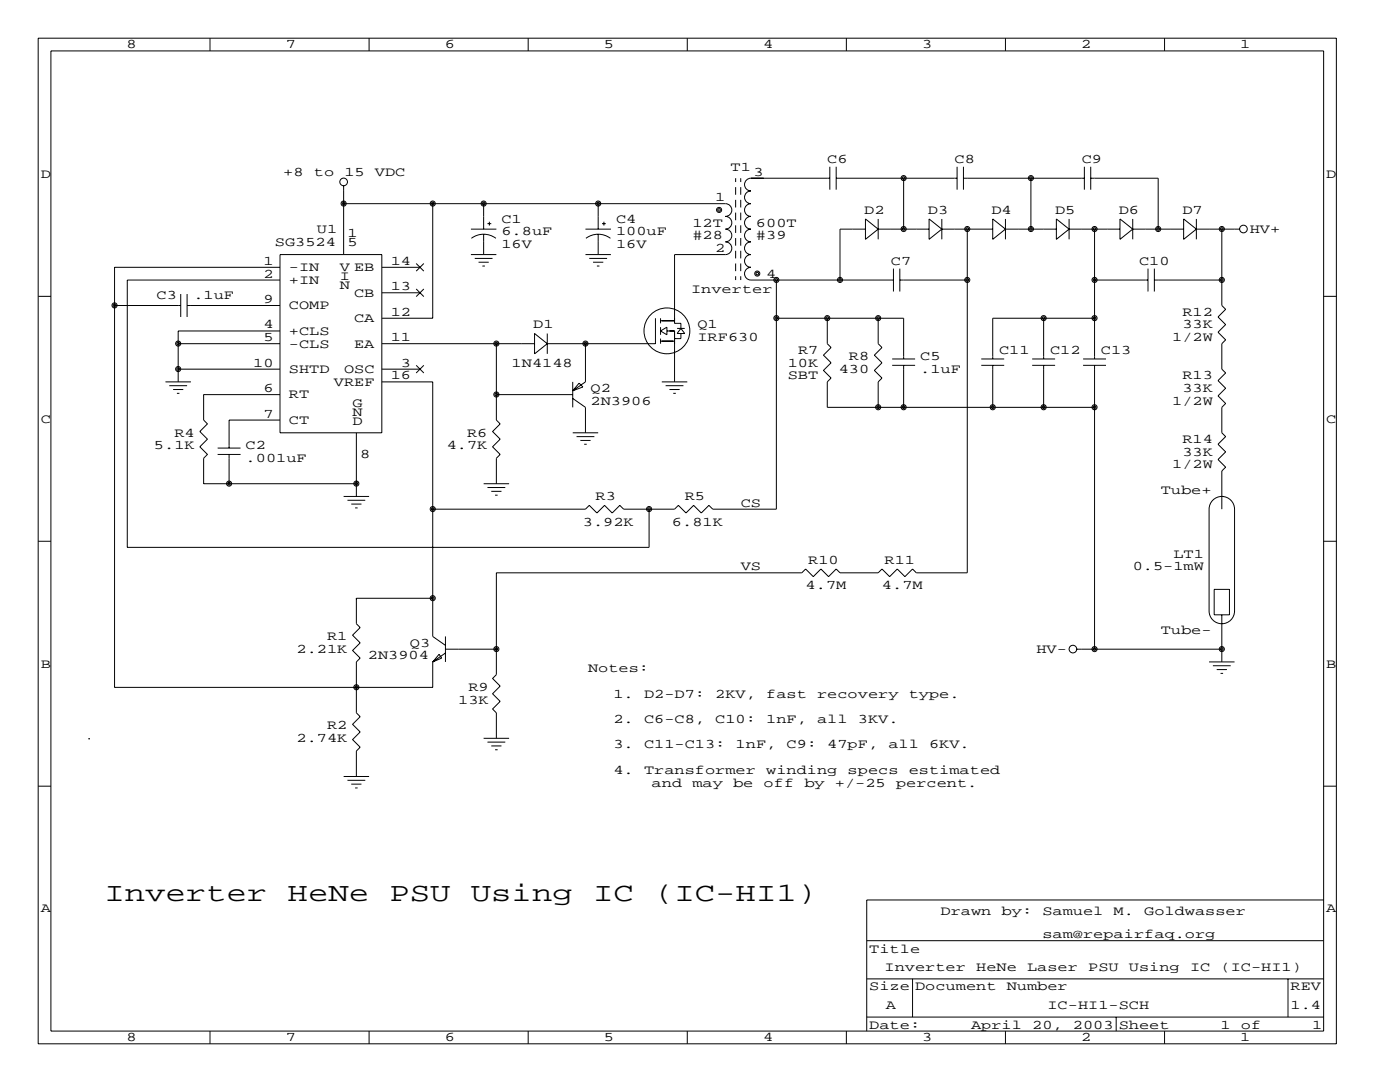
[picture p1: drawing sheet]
<svg xmlns="http://www.w3.org/2000/svg" width="279mm" height="216mm" viewBox="0 0 279 216" stroke-linecap="round" stroke-linejoin="round" font-family="sans-serif">
<g fill="none" stroke="#000" stroke-width=".2">
<path d="M7.6 7.6h259.1v200.7h-259.1zM10.2 10.2h254v195.5h-254zM41.9 7.6v2.6M73.7 7.6v2.6M105.4 7.6v2.6M137.2 7.6v2.6M168.9 7.6v2.6M200.7 7.6v2.6M232.4 7.6v2.6M68.6 37.1v13.7M146.8 35.6v.7M146.8 37.3v1.6"/>
<path d="M146.8 39.9v1.5M147.8 35.6v.7M147.8 37.3v1.6M147.8 39.9v1.5M165.6 35.6h-15.7a1.27 1.27 0 0 0-1.3 1.2 1.27 1.27 0 0 0 1.3 1.3 1.27 1.27 0 0 0-1.3 1.3 1.27 1.27 0 0 0 1.3 1.2 1.27 1.27 0 0 0-1.3 1.3 1.27 1.27 0 0 0 1.3 1.3 1.27 1.27 0 0 0-1.3 1.3 1.27 1.27 0 0 0 1.3 1.2 1.27 1.27 0 0 0-1.3 1.3 1.27 1.27 0 0 0 1.3 1.3 1.27 1.27 0 0 0-1.3 1.2 1.27 1.27 0 0 0 1.3 1.3 1.27 1.27 0 0 0-1.3 1.3 1.27 1.27 0 0 0 1.3 1.2 1.27 1.27 0 0 0-1.3 1.3 1.27 1.27 0 0 0 1.3 1.3h28.4M165.6 33.3v4.5M166.9 35.6h24.1M166.9 33.3v4.5M180.3 35.6v10.1M191 33.3v4.5M192.3 35.6h24.1M192.3 33.3v4.5"/>
<path d="M205.7 35.6v10.1M216.4 33.3v4.5M217.7 35.6h13.4v10.1M217.7 33.3v4.5M7.6 59.1h2.6M36.1 58.7v4.5M37.3 58.7v4.5M55.9 55.9h-30.5v53.3h104.1v-7.6M55.9 50.8h20.3v35.6h-20.3zM55.9 53.3h-33v83.9h63.5v-5.1M68.6 40.6h76.2a1.27 1.27 0 0 1 1.3 1.3 1.27 1.27 0 0 1-1.3 1.3 1.27 1.27 0 0 1 1.2 1.3 1.27 1.27 0 0 1-1.2 1.2 1.27 1.27 0 0 1 1.3 1.3 1.27 1.27 0 0 1-1.3 1.3 1.27 1.27 0 0 1 1.3 1.2 1.27 1.27 0 0 1-1.3 1.3h-10.2v13.7h1.3v1M76.2 53.3h7.6"/>
<path d="M76.2 58.4h7.6M83.1 52.6l1.5 1.5M83.1 57.7l1.5 1.5M84.6 52.6l-1.5 1.5M84.6 57.7l-1.5 1.5M86.4 40.6v22.9h-10.2M94 45.7h5.1M94 50.8h5.1M94.1 47.6a4.1 4.1 0 0 1 4.9 0M94.7 51.6h3.6M95.5 52.3h2M96.3 53.1h.5"/>
<path d="M96.5 40.6v5.1M96.5 46.7v4.1M97.3 44.6h.7M97.7 44.2v.8M116.8 45.7h5.1M116.8 50.8h5.1M116.9 47.6a4.1 4.1 0 0 1 4.9 0M117.6 51.6h3.6M118.4 52.3h2M119.1 53.1h.5M119.4 40.6v5.1M119.4 46.7v4.1"/>
<path d="M120.1 44.6h.8M120.5 44.2v.8M146.8 42.4v1.5M146.8 45v1.5M146.8 47.5v1.5M146.8 50v1.6M146.8 52.6v1.5M146.8 55.1v.8M147.8 42.4v1.5M147.8 45v1.5M147.8 47.5v1.5M147.8 50v1.6"/>
<path d="M147.8 52.6v1.5M147.8 55.1v.8M154.9 55.9v45.7h-12.7l-.7-.8-1.5 1.6-1.6-1.6-1.5 1.6-1.5-1.6-.8 .8h-10.1l-.8-.8-1.5 1.6-1.6-1.6-1.5 1.6-1.5-1.6-.8 .8h-30.4M172.7 45.7h-5.1v10.2M172.7 43.7l2.6 2-2.6 2.1zM175.3 45.7h10.1M175.3 43.7v4.1M178.3 53.6v4.6M179.6 55.9h13.4M179.6 53.6v4.6M185.4 43.7l2.6 2-2.6 2.1zM188 45.7h10.1"/>
<path d="M188 43.7v4.1M193 45.7v68.6h-10.1l-.8-.8-1.5 1.6-1.5-1.6-1.6 1.6-1.5-1.6-.7 .8h-7.7l-.7-.8-1.5 1.6-1.6-1.6-1.5 1.6-1.5-1.6-.8 .8h-60.9v20.3l-.8 .8 1.5 1.5-1.5 1.5 1.5 1.6-1.5 1.5 .8 .7v5.1M198.1 43.7l2.6 2-2.6 2.1zM200.7 43.7v4.1M200.7 45.7h10.1M210.8 43.7l2.6 2-2.6 2.1zM213.4 45.7h10.1M213.4 43.7v4.1M218.4 55.9h10.7M218.4 45.7v25.9M223.5 43.7l2.6 2-2.6 2.1zM226.1 45.7h10.1"/>
<path d="M226.1 43.7v4.1M229.1 53.6v4.6M230.4 55.9h13.4M230.4 53.6v4.6M236.2 43.7l2.6 2-2.6 2.1zM238.8 45.7h8.6M238.8 43.7v4.1M243.8 45.7v15.3l.8 .7-1.5 1.5 1.5 1.6-1.5 1.5 1.5 1.5-.8 .8v5.1l.8 .7-1.5 1.5 1.5 1.6-1.5 1.5 1.5 1.5-.8 .8v5.1l.8 .7-1.5 1.5 1.5 1.6-1.5 1.5 1.5 1.5-.8 .8v7.6M264.2 59.1h2.5M22.9 61h13.2M33 76.2h5.1M33.8 77h3.5"/>
<path d="M34.5 77.7h2.1M35.3 78.5h.5M35.6 68.6h20.3M35.6 73.7h20.3M37.3 61h18.6M55.9 78.7h-15.3v5.1l.8 .8-1.5 1.5 1.5 1.5-1.5 1.6 1.5 1.5-.8 .7v5.1h30.5M55.9 66h-20.3v10.2M76.2 76.2h10.2v50.8l2.5 1.8M76.2 68.6h30.5M76.2 73.7h7.6M83.1 72.9l1.5 1.5M84.6 72.9l-1.5 1.5"/>
<path d="M99.1 68.6v15.2l.7 .8-1.5 1.5 1.5 1.5-1.5 1.6 1.5 1.5-.7 .7v5.1M99.1 78.7h15.2M106.7 66.5l2.5 2.1-2.5 2zM109.2 66.5v4.1M114.3 76.2v5.1M114.3 79.5l2.5 1.8v5.1M115.6 76.5l.7 .7-2 .8zM116.8 68.6v7.6l-2.5 1.8M130.8 63.5v5.1h-21.6M131.8 64h2.8M131.8 68.1h2.8M131.8 63.5v1"/>
<path d="M131.8 65.3v1.5M131.8 67.6v1M131.8 66l1.3-.7v1.5zM132.1 76.2h5.1M132.8 77h3.6M133.1 66h1.5v10.2M133.6 77.7h2M134.4 78.5h.5M135.1 65.5h1.6M135.9 66.5v1.1h-1.3M135.9 65.5l.8 1h-1.6zM154.9 63.5h25.4v8.1"/>
<path d="M165.1 63.5v5.1l.8 .7-1.6 1.6 1.6 1.5-1.6 1.5 1.6 1.5-.8 .8v5.1h53.3M175.3 63.5v5.1l.7 .7-1.5 1.6 1.5 1.5-1.5 1.5 1.5 1.5-.7 .8v5.1M178.1 72.9h4.5M178.1 71.6h4.5M180.3 72.9v8.4M195.8 72.9h4.6M195.8 71.6h4.6M198.1 72.9v8.4M206 72.9h4.6M206 71.6h4.6M208.3 63.5v8.1M208.3 72.9v8.4"/>
<path d="M216.2 72.9h4.5M216.2 71.6h4.5M218.4 63.5h-20.3v8.1M218.4 72.9v56.6M43.4 90.7h4.6M43.4 89.4h4.6M45.7 90.7v5.8M55.9 83.8h-10.2v5.6M68.6 99.1h5.1M69.3 99.8h3.6M71.1 86.4v12.7M96.5 96.5h5.1"/>
<path d="M97.3 97.3h3.5M98 98h2.1M98.8 98.8h.5M114.3 86.4h5.1M115.1 87.1h3.5M115.8 87.9h2.1M116.6 88.6h.5M243.6 99.1h.5M7.6 108h2.6M70.1 100.6h2M70.9 101.3h.5M71.1 119.4h.1"/>
<path d="M71.1 119.4v5.1l.8 .7-1.5 1.5 1.5 1.6-1.5 1.5 1.5 1.5-.8 .8v10.1l.8 .8-1.5 1.5 1.5 1.5-1.5 1.6 1.5 1.5-.8 .8v5M71.1 119.4h15.3M241.9 100a2.54 2.54 0 0 1 2.8-.8 2.54 2.54 0 0 1 1.7 2.4v20.3a2.54 2.54 0 0 1-2.6 2.6 2.54 2.54 0 0 1-2.5-2.6v-20.3l.1-.6zM242.3 117.6h3.1v5.1h-3.1zM264.2 108h2.5M87.6 130.6l.5 .7-1.7 .8zM88.9 129.5h10.2M88.9 127v5.1M88.9 130.3l-2.5 1.8M214.9 129.5h28.9M241.3 132.1h5.1M242.1 132.8h3.5"/>
<path d="M242.8 133.6h2.1M243.6 134.4h.5M243.8 122.7v9.4M7.6 156.9h2.6M17.8 147.3h.1M68.6 154.9h5.1M69.3 155.7h3.6M70.1 156.5h2M70.9 157.2h.5M96.5 147.3h5.1M97.3 148.1h3.5M98 148.8h2.1"/>
<path d="M98.8 149.6h.5M264.2 156.9h2.5M264.2 179.6h-91.2v26.1M173 195.3h91.2M173 187.7h91.2M182.1 195.3v7.6M257 195.3v7.6M41.9 205.7v2.6M73.7 205.7v2.6M105.4 205.7v2.6M137.2 205.7v2.6M168.9 205.7v2.6"/>
<path d="M173 202.9h91.2M200.7 205.7v2.6M222.8 202.9v2.8M232.4 205.7v2.6"/>
<circle cx="68.6" cy="36.3" r=".76"/>
<circle cx="180.3" cy="35.5" r=".51"/>
<circle cx="180.3" cy="35.5" r=".25"/>
<circle cx="205.7" cy="35.5" r=".51"/>
<circle cx="205.7" cy="35.5" r=".25"/>
<circle cx="68.6" cy="40.6" r=".51"/>
<circle cx="68.6" cy="40.6" r=".25"/>
<circle cx="86.4" cy="40.6" r=".51"/>
<circle cx="86.4" cy="40.6" r=".25"/>
<circle cx="96.5" cy="40.6" r=".51"/>
<circle cx="96.5" cy="40.6" r=".25"/>
<circle cx="119.4" cy="40.6" r=".51"/>
<circle cx="119.4" cy="40.6" r=".25"/>
<circle cx="143.5" cy="41.9" r=".51"/>
<circle cx="143.5" cy="41.9" r=".25"/>
<circle cx="151.1" cy="54.6" r=".51"/>
<circle cx="151.1" cy="54.6" r=".25"/>
<circle cx="154.9" cy="55.9" r=".51"/>
<circle cx="154.9" cy="55.9" r=".25"/>
<circle cx="167.6" cy="55.9" r=".51"/>
<circle cx="167.6" cy="55.9" r=".25"/>
<circle cx="180.3" cy="45.7" r=".51"/>
<circle cx="180.3" cy="45.7" r=".25"/>
<circle cx="193" cy="55.9" r=".51"/>
<circle cx="193" cy="45.7" r=".51"/>
<circle cx="193" cy="55.9" r=".25"/>
<circle cx="193" cy="45.7" r=".25"/>
<circle cx="205.7" cy="45.7" r=".51"/>
<circle cx="205.7" cy="45.7" r=".25"/>
<circle cx="218.4" cy="55.9" r=".51"/>
<circle cx="218.4" cy="45.7" r=".51"/>
<circle cx="218.4" cy="55.9" r=".25"/>
<circle cx="218.4" cy="45.7" r=".25"/>
<circle cx="231.1" cy="45.7" r=".51"/>
<circle cx="231.1" cy="45.7" r=".25"/>
<circle cx="243.8" cy="55.9" r=".51"/>
<circle cx="243.8" cy="45.7" r=".51"/>
<circle cx="243.8" cy="55.9" r=".25"/>
<circle cx="243.8" cy="45.7" r=".25"/>
<circle cx="248.2" cy="45.7" r=".76"/>
<circle cx="22.9" cy="60.9" r=".51"/>
<circle cx="22.9" cy="60.9" r=".25"/>
<circle cx="35.6" cy="68.6" r=".51"/>
<circle cx="35.6" cy="73.6" r=".51"/>
<circle cx="35.6" cy="68.6" r=".25"/>
<circle cx="35.6" cy="73.6" r=".25"/>
<circle cx="99.1" cy="78.7" r=".51"/>
<circle cx="99.1" cy="68.6" r=".51"/>
<circle cx="99.1" cy="78.7" r=".25"/>
<circle cx="99.1" cy="68.6" r=".25"/>
<circle cx="116.8" cy="68.6" r=".51"/>
<circle cx="116.8" cy="68.6" r=".25"/>
<circle cx="133.1" cy="66" r="4.6"/>
<circle cx="154.9" cy="63.5" r=".51"/>
<circle cx="154.9" cy="63.5" r=".25"/>
<circle cx="165.1" cy="63.5" r=".51"/>
<circle cx="165.1" cy="63.5" r=".25"/>
<circle cx="175.3" cy="63.5" r=".51"/>
<circle cx="175.3" cy="63.5" r=".25"/>
<circle cx="208.3" cy="63.5" r=".51"/>
<circle cx="208.3" cy="63.5" r=".25"/>
<circle cx="218.4" cy="63.5" r=".51"/>
<circle cx="218.4" cy="63.5" r=".25"/>
<circle cx="45.7" cy="96.5" r=".51"/>
<circle cx="45.7" cy="96.5" r=".25"/>
<circle cx="71.1" cy="96.5" r=".51"/>
<circle cx="71.1" cy="96.5" r=".25"/>
<circle cx="175.3" cy="81.3" r=".51"/>
<circle cx="175.3" cy="81.3" r=".25"/>
<circle cx="180.3" cy="81.3" r=".51"/>
<circle cx="180.3" cy="81.3" r=".25"/>
<circle cx="198.1" cy="81.3" r=".51"/>
<circle cx="198.1" cy="81.3" r=".25"/>
<circle cx="208.3" cy="81.3" r=".51"/>
<circle cx="208.3" cy="81.3" r=".25"/>
<circle cx="218.4" cy="81.3" r=".51"/>
<circle cx="218.4" cy="81.3" r=".25"/>
<circle cx="86.4" cy="119.4" r=".51"/>
<circle cx="86.4" cy="101.6" r=".51"/>
<circle cx="86.4" cy="101.6" r=".25"/>
<circle cx="86.4" cy="119.4" r=".25"/>
<circle cx="129.5" cy="101.6" r=".51"/>
<circle cx="129.5" cy="101.6" r=".25"/>
<circle cx="71.1" cy="137.1" r=".51"/>
<circle cx="71.1" cy="137.1" r=".25"/>
<circle cx="99.1" cy="129.5" r=".51"/>
<circle cx="99.1" cy="129.5" r=".25"/>
<circle cx="214.1" cy="129.5" r=".76"/>
<circle cx="218.4" cy="129.5" r=".51"/>
<circle cx="218.4" cy="129.5" r=".25"/>
<circle cx="243.8" cy="129.5" r=".51"/>
<circle cx="243.8" cy="129.5" r=".25"/>
</g>
<g font-size="5.3">
<text x="20.8" y="179.8">Inverter</text>
<text x="57.4" y="179.8">HeNe</text>
<text x="77.7" y="179.8">PSU</text>
<text x="94" y="179.8">Using</text>
<text x="118.4" y="179.8">IC</text>
<text x="130.6" y="179.8">(IC-HI1)</text>
</g>
<g font-size="2.6">
<text x="25.3" y="9.7">8</text>
<text x="57" y="9.7">7</text>
<text x="88.8" y="9.7">6</text>
<text x="120.5" y="9.7">5</text>
<text x="152.3" y="9.7">4</text>
<text x="184" y="9.7">3</text>
<text x="215.8" y="9.7">2</text>
<text x="247.5" y="9.7">1</text>
<text x="8.1" y="35.5">D</text>
<text x="56.5" y="35.1">+8</text>
<text x="62.6" y="35.1">to</text>
<text x="68.7" y="35.1">15</text>
<text x="74.8" y="35.1">VDC</text>
<text x="145.8" y="34">T1</text>
<text x="150.4" y="35.1">3</text>
<text x="165.1" y="32.5">C6</text>
<text x="190.5" y="32.5">C8</text>
<text x="215.9" y="32.5">C9</text>
<text x="264.7" y="35.5">D</text>
<text x="142.7" y="40.1">1</text>
<text x="63.2" y="46.5">U1</text>
<text x="69.3" y="47.2">1</text>
<text x="100.1" y="44.4">C1</text>
<text x="100.1" y="47">6.8uF</text>
<text x="122.9" y="44.4">C4</text>
<text x="122.9" y="47">100uF</text>
<text x="138.2" y="45.2">12T</text>
<text x="138.2" y="47.8">#28</text>
<text x="150.9" y="45.2">600T</text>
<text x="150.9" y="47.8">#39</text>
<text x="172.5" y="42.7">D2</text>
<text x="185.2" y="42.7">D3</text>
<text x="197.9" y="42.7">D4</text>
<text x="210.6" y="42.7">D5</text>
<text x="223.3" y="42.7">D6</text>
<text x="236" y="42.7">D7</text>
<text x="249.4" y="46.5">HV+</text>
<text x="52.6" y="52.8">1</text>
<text x="54.9" y="49">SG3524</text>
<text x="69.3" y="49">5</text>
<text x="78" y="52.8">14</text>
<text x="100.1" y="49.5">16V</text>
<text x="122.9" y="49.5">16V</text>
<text x="142.7" y="50.3">2</text>
<text x="177.8" y="52.8">C7</text>
<text x="227.3" y="52.8">C10</text>
<text x="31.2" y="59.7">C3</text>
<text x="38.6" y="59.7">.1uF</text>
<text x="52.6" y="55.4">2</text>
<text x="57.7" y="54.1">-IN</text>
<text x="57.7" y="56.6">+IN</text>
<text x="67.8" y="54.1">V EB</text>
<text x="67.8" y="55.9">I</text>
<text x="67.8" y="57.7">N</text>
<text x="70.7" y="59.2">CB</text>
<text x="78" y="57.9">13</text>
<text x="137.9" y="58.4">Inverter</text>
<text x="152.9" y="55.4">4</text>
<text x="52.6" y="60.5">9</text>
<text x="52.6" y="65.5">4</text>
<text x="57.7" y="61.7">COMP</text>
<text x="70.7" y="64.3">CA</text>
<text x="78" y="63">12</text>
<text x="106.4" y="65.5">D1</text>
<text x="139.2" y="65.5">Q1</text>
<text x="236" y="63">R12</text>
<text x="236" y="65.5">33K</text>
<text x="52.6" y="68.1">5</text>
<text x="57.7" y="69.3">-CLS</text>
<text x="57.7" y="66.8">+CLS</text>
<text x="70.7" y="69.3">EA</text>
<text x="78" y="68.1">11</text>
<text x="139.2" y="68.1">IRF630</text>
<text x="159.3" y="70.6">R7</text>
<text x="169.4" y="71.9">R8</text>
<text x="183.6" y="71.9">C5</text>
<text x="199.4" y="70.6">C11</text>
<text x="209.5" y="70.6">C12</text>
<text x="219.7" y="70.6">C13</text>
<text x="233.9" y="68.1">1/2W</text>
<text x="50.5" y="73.2">10</text>
<text x="57.7" y="74.4">SHTD</text>
<text x="66.6" y="77">VREF</text>
<text x="68.7" y="74.4">OSC</text>
<text x="78" y="75.7">16</text>
<text x="80" y="73.2">3</text>
<text x="102.1" y="73.2">1N4148</text>
<text x="157.2" y="73.2">10K</text>
<text x="157.2" y="75.7">SBT</text>
<text x="167.4" y="74.4">430</text>
<text x="183.6" y="74.4">.1uF</text>
<text x="236" y="75.7">R13</text>
<text x="52.6" y="78.2">6</text>
<text x="52.6" y="83.3">7</text>
<text x="57.7" y="79.5">RT</text>
<text x="70.4" y="81.3">G</text>
<text x="70.4" y="83.1">N</text>
<text x="117.9" y="78.2">Q2</text>
<text x="117.9" y="80.8">2N3906</text>
<text x="233.9" y="80.8">1/2W</text>
<text x="236" y="78.2">33K</text>
<text x="8.1" y="84.3">C</text>
<text x="30.7" y="89.7">5.1K</text>
<text x="34.8" y="87.1">R4</text>
<text x="49" y="89.7">C2</text>
<text x="57.7" y="84.6">CT</text>
<text x="70.4" y="84.8">D</text>
<text x="89.2" y="89.7">4.7K</text>
<text x="93.2" y="87.1">R6</text>
<text x="236" y="88.4">R14</text>
<text x="264.7" y="84.3">C</text>
<text x="49" y="92.2">.001uF</text>
<text x="71.9" y="91.4">8</text>
<text x="233.9" y="93.5">1/2W</text>
<text x="236" y="90.9">33K</text>
<text x="118.9" y="99.8">R3</text>
<text x="136.7" y="99.8">R5</text>
<text x="147.8" y="101.1">CS</text>
<text x="231.6" y="98.6">Tube+</text>
<text x="116.3" y="104.9">3.92K</text>
<text x="134.1" y="104.9">6.81K</text>
<text x="147.8" y="113.8">VS</text>
<text x="161.3" y="112.5">R10</text>
<text x="176.5" y="112.5">R11</text>
<text x="226.1" y="113.8">0.5-1mW</text>
<text x="234.2" y="111.3">LT1</text>
<text x="160.8" y="117.6">4.7M</text>
<text x="176" y="117.6">4.7M</text>
<text x="59.2" y="130.3">2.21K</text>
<text x="65.3" y="127.8">R1</text>
<text x="73.4" y="131.6">2N3904</text>
<text x="81.8" y="129">Q3</text>
<text x="206.8" y="130.3">HV-</text>
<text x="231.6" y="126.5">Tube-</text>
<text x="8.1" y="133.2">B</text>
<text x="93.5" y="137.9">R9</text>
<text x="117.3" y="134.1">Notes:</text>
<text x="264.7" y="133.2">B</text>
<text x="91.4" y="140.5">13K</text>
<text x="122.4" y="139.2">1.</text>
<text x="128.5" y="139.2">D2-D7:</text>
<text x="142.7" y="139.2">2KV,</text>
<text x="152.9" y="139.2">fast</text>
<text x="163.1" y="139.2">recovery</text>
<text x="181.4" y="139.2">type.</text>
<text x="59.2" y="148.1">2.74K</text>
<text x="65.3" y="145.5">R2</text>
<text x="122.4" y="149.4">3.</text>
<text x="122.4" y="144.3">2.</text>
<text x="128.5" y="149.4">C11-C13:</text>
<text x="128.5" y="144.3">C6-C8,</text>
<text x="142.7" y="144.3">C10:</text>
<text x="146.8" y="149.4">1nF,</text>
<text x="152.9" y="144.3">1nF,</text>
<text x="157" y="149.4">C9:</text>
<text x="163.1" y="144.3">all</text>
<text x="165.1" y="149.4">47pF,</text>
<text x="171.2" y="144.3">3KV.</text>
<text x="177.3" y="149.4">all</text>
<text x="185.4" y="149.4">6KV.</text>
<text x="122.4" y="154.4">4.</text>
<text x="128.5" y="154.4">Transformer</text>
<text x="152.9" y="154.4">winding</text>
<text x="169.2" y="154.4">specs</text>
<text x="181.4" y="154.4">estimated</text>
<text x="130" y="157">and</text>
<text x="138.2" y="157">may</text>
<text x="146.3" y="157">be</text>
<text x="152.4" y="157">off</text>
<text x="160.5" y="157">by</text>
<text x="166.6" y="157">+/-25</text>
<text x="178.8" y="157">percent.</text>
<text x="8.1" y="182.1">A</text>
<text x="187.7" y="182.6">Drawn</text>
<text x="199.9" y="182.6">by:</text>
<text x="208" y="182.6">Samuel</text>
<text x="222.2" y="182.6">M.</text>
<text x="228.3" y="182.6">Goldwasser</text>
<text x="264.7" y="182.1">A</text>
<text x="173.5" y="190.2">Title</text>
<text x="208" y="187.2">sam@repairfaq.org</text>
<text x="173.5" y="197.6">Size Document</text>
<text x="176.5" y="193.8">Inverter</text>
<text x="194.8" y="193.8">HeNe</text>
<text x="200.9" y="197.6">Number</text>
<text x="205" y="193.8">Laser</text>
<text x="217.2" y="193.8">PSU</text>
<text x="225.3" y="193.8">Using</text>
<text x="237.5" y="193.8">IC</text>
<text x="243.6" y="193.8">(IC-HI1)</text>
<text x="257.6" y="197.6">REV</text>
<text x="176.8" y="201.4">A</text>
<text x="209" y="201.4">IC-HI1-SCH</text>
<text x="257.6" y="201.4">1.4</text>
<text x="25.3" y="207.8">8</text>
<text x="57" y="207.8">7</text>
<text x="88.8" y="207.8">6</text>
<text x="120.5" y="207.8">5</text>
<text x="152.3" y="207.8">4</text>
<text x="173.5" y="205.2">Date:</text>
<text x="184" y="207.8">3</text>
<text x="193.8" y="205.2">April</text>
<text x="206" y="205.2">20,</text>
<text x="214.1" y="205.2">2003 Sheet</text>
<text x="215.8" y="207.8">2</text>
<text x="243.6" y="205.2">1</text>
<text x="247.5" y="207.8">1</text>
<text x="247.7" y="205.2">of</text>
<text x="261.9" y="205.2">1</text>
</g>
</svg>
